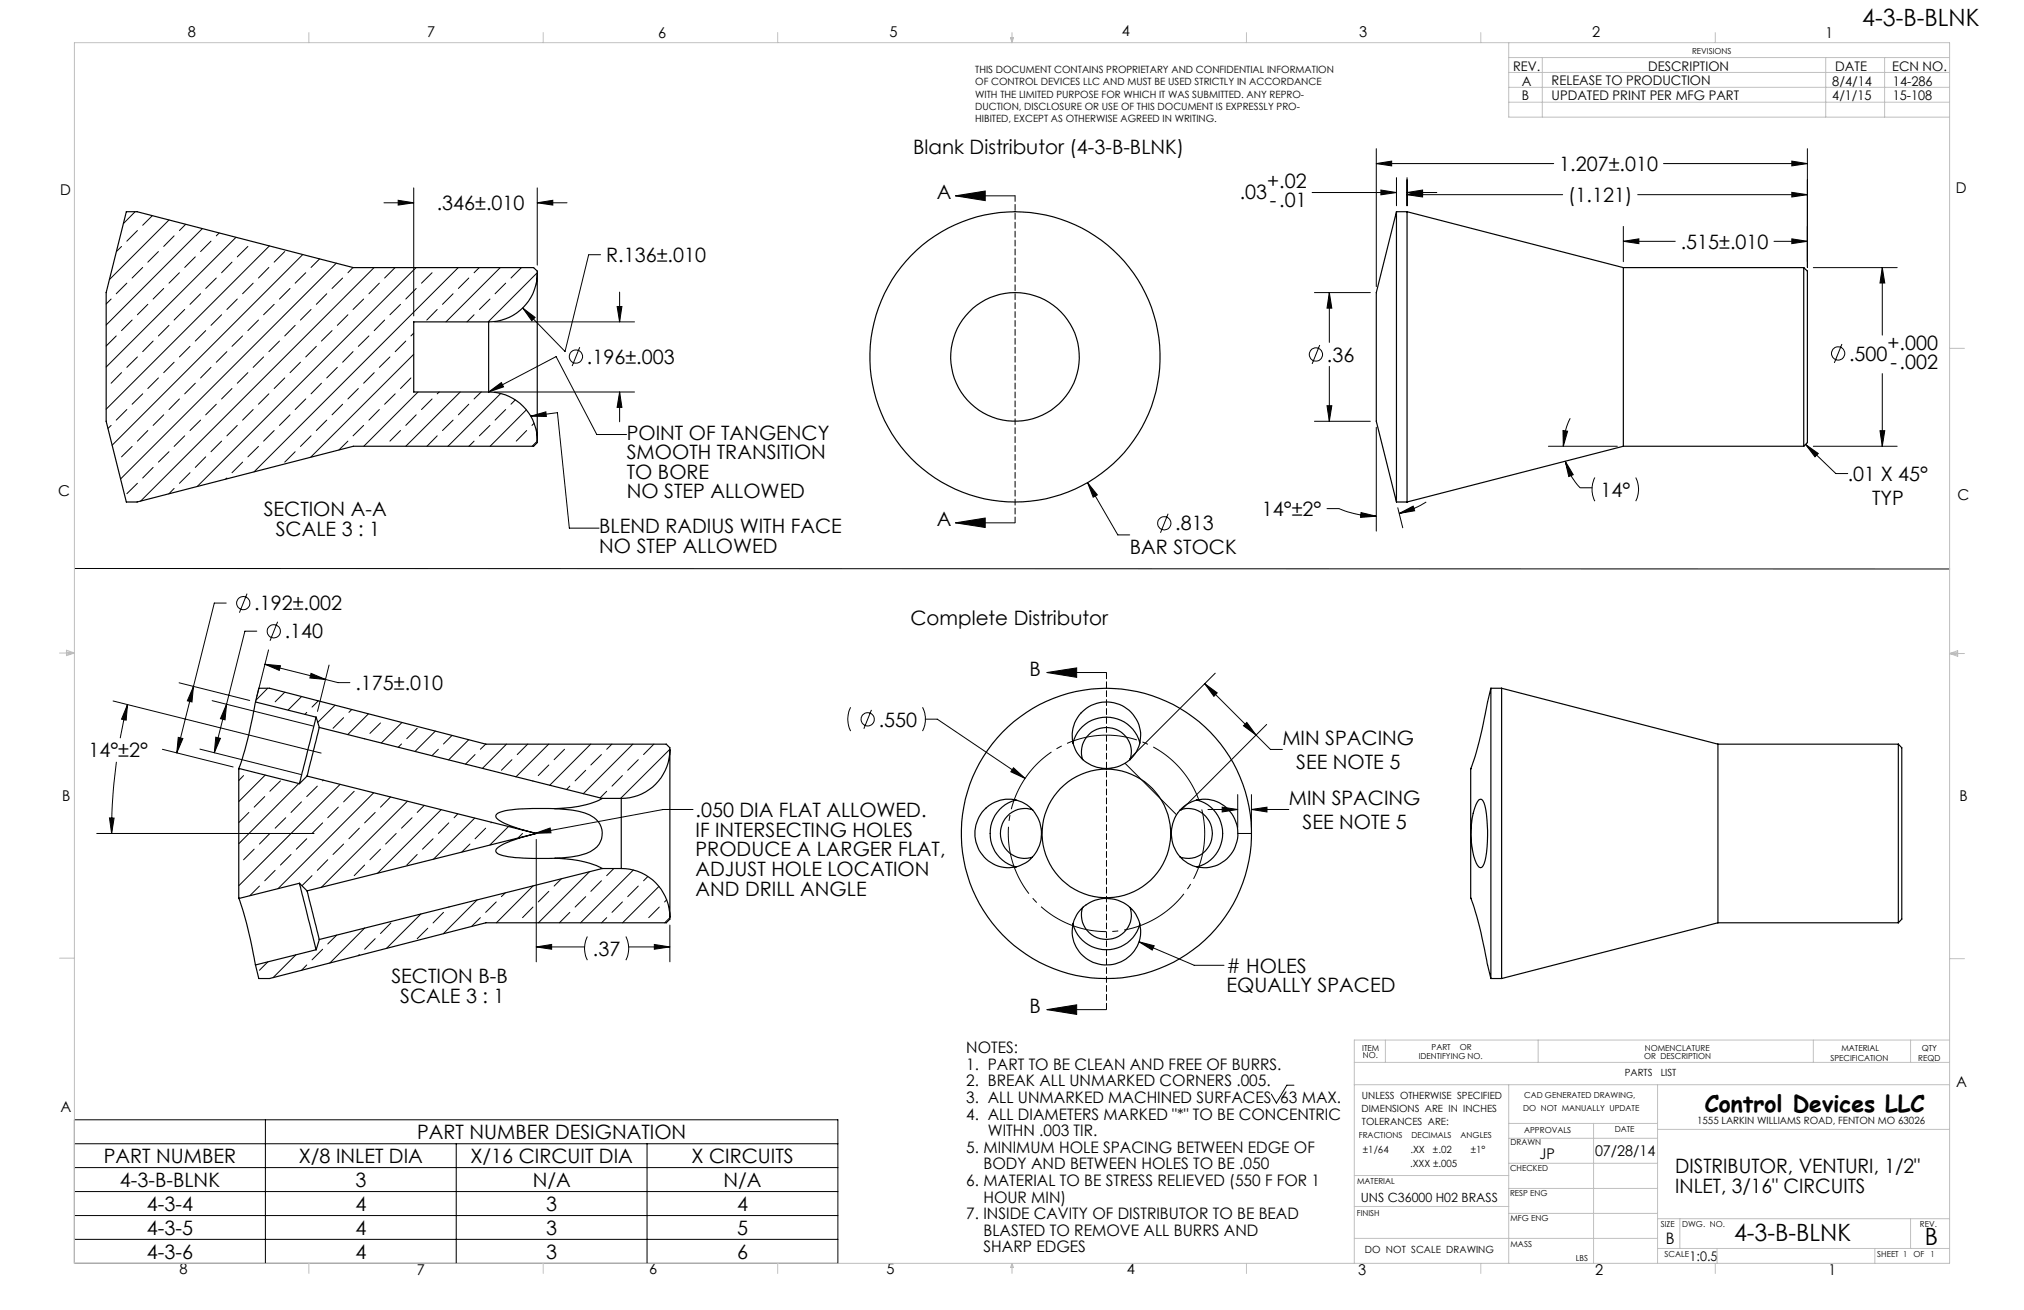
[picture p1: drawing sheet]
<svg xmlns="http://www.w3.org/2000/svg" width="432mm" height="279mm" viewBox="0 0 432 279" stroke-linecap="round" stroke-linejoin="round" font-family="sans-serif">
<g fill="none" stroke="#000" stroke-width=".21">
<path d="M293.6 34.9l3.3-.5v1zM293.6 31.7v29.4M293.6 34.9h37.9M297.9 37.9v6M300.2 37.9v6M354.9 34.9h30.7M382.3 34.4l3.3 .5-3.3 .5zM385.6 31.7v25.3M25.9 52.6l-1.1 1.1M28.8 45.2l-2.5 2.5M29.3 49.2l-2.2 2.2M30.4 57l-2.2 2.3"/>
<path d="M32.5 46l-2.1 2M33.8 53.7l-2.3 2.2M36.1 46.9l-12.8 12.8M37.1 50.3l-2.2 2.3M38.3 58.2l-2.2 2.2M39.6 47.8l-1.3 1.4M41.7 54.8l-2.3 2.2M43.2 48.8l-20.6 20.5M45 51.4l-2.2 2.3M46.1 59.3l-2.2 2.2M46.7 49.7l-.6 .6M49.5 55.9l-2.2 2.3"/>
<path d="M50.3 50.6l-27.7 27.7M52.9 52.6l-2.3 2.2M57.4 57l-2.3 2.3M57.5 52.5l-34.9 34.8M60.7 53.7l-2.2 2.2M64.6 54.3l-40.7 40.7M65.2 58.2l-2.2 2.2M68.2 55.2l-1.8 1.8M71.8 56.1l-46.1 46.1M73.1 59.3l-2.3 2.2M75.3 57l-1.1 1.2M79.8 57.1l-49.8 49.8"/>
<path d="M81.9 43.3h6.4M84.3 57.1l-2.2 2.2M84.9 42.7l3.4 .6-3.4 .4zM88.3 40.1v27.3M88.8 57.1l-46.7 46.7M92.2 58.2l-2.3 2.2M97.8 57.1l-43.6 43.5M100 59.3l-2.2 2.2M102.2 57.1l-1.1 1.1M106.7 57.1l-11.6 11.6M111.2 57.1l-2.2 2.2M114.6 58.2l-10.5 10.5"/>
<path d="M114.6 43.3l3.3-.6v1zM114.6 40.1v16.5M114.6 43.3h6.4M128.1 54.3h-2.5l-5.1 20.7-9-9.3M203.8 41.8l6.4-1.1v2.1zM203.8 41.8h12.7M279.9 41.1h18M294.6 40.5l3.3 .6-3.3 .5zM300.2 41.1l3.3-.6v1.1zM300.2 41.5l3.3-.5v1zM300.2 41.1h6.3M300.2 41.5h33.2"/>
<path d="M346.3 51.5l3.3-.6v1.1zM346.3 48.3v7.5M346.3 51.5h11.1M349.4 41.5h36.2M378.5 51.5h7.1M382.3 50.9l3.3 .6-3.3 .5zM382.3 41l3.3 .5-3.3 .5zM386.9 57.1h17.8M401.6 57.1l.5 3.3h-1zM401.6 57.1v14.4M23.7 63.8l-1.1 1M24.8 71.6l-2.2 2.2"/>
<path d="M25.9 79.5l-2.2 2.2M27.1 60.4l-2.3 2.3M28.2 68.3l-2.3 2.2M29.3 76.1l-2.2 2.3M31.5 64.9l-2.2 2.2M32.7 72.7l-2.3 2.3M34.9 61.5l-2.2 2.3M36.1 69.4l-2.3 2.2M37.1 77.3l-2.2 2.2M39.4 66l-2.3 2.3M40.5 73.9l-2.2 2.2M42.8 62.7l-2.3 2.2"/>
<path d="M43.9 70.5l-2.2 2.2M45 78.4l-2.2 2.2M47.3 67.1l-2.3 2.3M48.4 75l-2.3 2.3M50.6 63.8l-2.2 2.2M51.8 71.6l-2.3 2.3M52.9 79.5l-2.3 2.2M54 60.4l-2.2 2.3M55.1 68.3l-2.2 2.2M56.2 76.1l-2.2 2.3M58.5 64.9l-2.3 2.2M59.6 72.7l-2.2 2.3"/>
<path d="M61.9 61.5l-2.3 2.3M63 69.4l-2.3 2.2M64.1 77.3l-2.2 2.2M66.4 66l-2.3 2.3M67.5 73.9l-2.3 2.2M69.7 62.7l-2.2 2.2M70.8 70.5l-2.2 2.2M72 78.4l-2.3 2.2M74.2 67.1l-2.2 2.3M75.3 75l-2.2 2.3M77.6 63.8l-2.3 2.2M78.7 71.6l-2.3 2.3"/>
<path d="M79.8 79.5l-2.2 2.2M80.9 60.4l-2.2 2.3M82.1 68.3l-2.3 2.2M83.2 76.1l-2.3 2.3M85.4 64.9l-2.2 2.2M86.6 72.7l-2.3 2.3M88.3 75.6l-22 21.9M88.3 71l-.6 .6M88.8 61.5l-2.2 2.3M93.3 66l-2.2 2.3M96.7 62.7l-2.3 2.2M101.1 67.1l-1.5 1.6"/>
<path d="M104.5 63.8l-2.2 2.2M105.5 68.7h29.9M107.9 60.4l-2.3 2.3M111.5 65.7l2.7 2-.7 .7zM123.7 74l-1.6 4.1M131.7 65.4h1l-.5 3.3zM132.2 62.3v6.4M280.4 62.4h11.9M281.6 73.6l-1.7 4M283.6 62.4l.5 3.3h-1zM283.6 62.4v10.6M283.6 78.1v11.8"/>
<path d="M393 73.4l-1.7 4M401.6 79.7v15.5M23.7 90.7l-.7 .7M27.1 87.3l-2.3 2.3M28.2 95.2l-2.3 2.2M30.4 84l-2.2 2.2M31.5 91.8l-2.2 2.3M32.7 99.7l-2.3 2.3M33.8 80.6l-2.3 2.3M34.9 88.5l-2.2 2.2M36.1 96.3l-2.3 2.3M38.3 85.1l-2.2 2.2"/>
<path d="M39.4 93l-2.3 2.2M41.7 81.7l-2.3 2.3M42.8 89.6l-2.3 2.2M43.9 97.4l-2.2 2.3M46.1 86.2l-2.2 2.3M47.3 94.1l-2.3 2.2M49.5 82.9l-2.2 2.2M50.6 90.7l-2.2 2.3M51.8 98.6l-2.3 2.2M54 87.3l-2.2 2.3M55.1 95.2l-2.2 2.2M57.4 84l-2.3 2.2"/>
<path d="M58.5 91.8l-2.3 2.3M60.7 80.6l-2.2 2.3M61.9 88.5l-2.3 2.2M63 96.3l-2.3 2.3M65.2 85.1l-2.2 2.2M66.4 93l-2.3 2.2M68.6 81.7l-2.2 2.3M69.7 89.6l-2.2 2.2M73.1 86.2l-2.3 2.3M74.2 94.1l-1.9 1.9M76.4 82.9l-2.2 2.2M77.6 90.7l-2.3 2.3"/>
<path d="M80.9 87.3l-2.2 2.3M84.3 84l-2.2 2.2M85.4 91.8l-2.2 2.3M87.7 80.6l-2.3 2.3M88.8 88.5l-2.2 2.2M89.2 83.6l-11.6 11.6M92.2 85.1l-2.3 2.2M93.3 93l-2.2 2.2M93.7 83.6l-.4 .4M96.7 89.6l-2.3 2.2M98.2 83.6l-11.6 11.6M100 86.2l-2.2 2.3"/>
<path d="M101.1 94.1l-1.1 1.1M102.7 83.6l-1.6 1.5M104.2 83.6l2.8-2 .4 .9zM104.2 83.6l14.4-7.5 8.7 16.6h6.4M104.5 90.7l-2.2 2.3M105.5 83.6h29.9M106.8 83.9l-11.2 11.3M107.9 87.3l-2.3 2.3M109.9 85.3l-.9 .9M112.3 87.4l-7.7 7.8M112.4 91.8l-2.3 2.3M113.2 88.8l3.3-1 .1 1z"/>
<path d="M113.2 88.8l5.7-.8 2.6 24.6h6.3M113.9 90.3l-.4 .4M114.6 94.1l-1.1 1.1M132.2 83.6l.5 3.3h-1zM132.2 83.6v6.4M280.4 89.9h11.9M283.1 86.5h1l-.5 3.4zM293.6 91.1v22.2M330.3 95.2h14.8M333.4 91.8l1 .2-.9 3.2zM333.9 98.4l1.7 2.8-.9 .4zM333.9 98.4a12.1 12.1 0 0 0 3.2 5.6h2.6"/>
<path d="M335 89.2a13.2 13.2 0 0 0-1.5 6M385.2 94.8l2.7 1.9-.7 .7zM385.2 94.8l6.5 6.2h2.5M386.9 95.2h17.8M401.1 91.9h1l-.5 3.3zM29.3 103.1l-2.2 2.2M37.1 104.2l-1.1 1.1M40.5 100.8l-2.2 2.3M48.4 102l-.3 .2M203.8 111.5l6.4-1v2zM203.8 111.5h12.7M232 102.9l2.1 2.7-.9 .4z"/>
<path d="M232 102.9l6.5 11.2h2.5M249.2 109.6l-1.6 4M283.1 108.5a8.5 8.5 0 0 1 4.4 .7 20.1 20.1 0 0 0 6.1 .9M290.4 109.3l3.2 .8-3.3 .2zM298.2 108.3l1.1 4.3M298.5 109.5l3-1.6 .3 1zM304.3 107.1a20.2 20.2 0 0 1-5.8 2.4M340.3 101.8a5.6 5.6 0 0 0 0 5.1M349 101.8a5.6 5.6 0 0 1 0 5.1M15.9 121.2l400.1 .2M48.3 128.6h-2.6l-8 32M52.7 126.6l-1.6 4.1"/>
<path d="M54.8 134.6h-2.6l-3.9 15.6M57.3 138.6l-2.5 9.9M59.2 132.6l-1.6 4.1M24.1 149.5l44.4 11.1M27.2 150.3l-.3 3.3-1-.2zM27.2 150.3l-1.6 7.1M34.6 159.8l15.1 3.8M38 157.3l1 .2-1.3 3.1zM38.2 145.6l15.1 3.8M41.3 146.4l-.3 3.3-1-.2zM42.7 159.8l21.6 5.4M45.3 149.4l21.6 5.5"/>
<path d="M46 157.2l1 .3-1.3 3zM48.3 150.2l-.3 3.3-1-.2zM48.3 150.2l-2.6 10.3M56.5 141.7l3.3 .3-.2 1zM56.5 141.7l13 3.2M57.1 146.8l-2.5 2.5M60.7 147.6l-2 2.1M64.3 148.6l-2.8 2.8M65.4 151.9l-.3 .5M66.4 143.6l3.1 1.3-3.4-.3zM67.9 149.5l-1.3 1.3M69.5 144.9l2.6 .7h2.5"/>
<path d="M70.2 141.9l-2.5 9.8M71.5 150.4l-3.7 3.7M73.3 153.1l-2.3 2.2M75 151.3l-.6 .6M77.8 157.6h.1M78.6 152.3l-4.4 4.4M81.2 154.2l-2.3 2.2M85.7 158.7l-.8 .7M85.8 154.1l-4.4 4.4M89 155.3l-2.2 2.3M92.9 155.9l-4.4 4.4M93.5 159.8l-1.4 1.4"/>
<path d="M96.4 156.8l-1.8 1.9M100 157.8l-4.3 4.3M103.6 158.7l-1.1 1.1M108.1 158.7l-5.2 5.2M112.6 158.7l-2.3 2.2M117.1 158.7l-7 7M120.4 159.8l-2.2 2.2M126 158.7l-8.7 8.8M130.5 158.7l-1.1 1.1M135 158.7l-10.6 10.6M139.5 158.7l-2.2 2.2M142.9 159.8l-10.5 10.5"/>
<path d="M181.5 150.8a5.7 5.7 0 0 0 0 5.1M185.9 151.4l-1.6 4M196.8 150.8a5.7 5.7 0 0 1 0 5.1M197.4 153.4h2.6l18.7 12.6M223.3 143.4l6.4-.9v2zM223.3 143.4h12.7M257 145.8l2.7 2-.7 .7zM257 145.8l11 11M259.3 143.6l-18.4 18.3M265.3 154.8l.7-.7 2 2.7zM268 156.8l3 3h2.6M270.2 154.5l-18.3 18.4"/>
<path d="M20.6 177.8h46.4M23.4 174.4l.9 .1-.5 3.3zM24.8 162.5a110.6 110.6 0 0 0-1 15.3M52 165.4l-1.1 1.1M53.1 173.3l-2.2 2.1M56.5 169.9l-2.3 2.3M56.6 165.3l-5.7 5.7M57.6 177.8l-2.2 2.2M59.8 166.5l-2.2 2.3M61 174.4l-2.3 2.2M63.7 167.1l-12.8 12.9M64.3 171l-2.2 2.3"/>
<path d="M65.4 178.9l-2.2 2.2M67.7 167.7l-2.3 2.2M68.8 175.5l-2.2 2.3M69 166.4l-.2 .1M72.2 172.2l-2.3 2.2M72.6 167.3l-21.7 21.6M75.6 168.8l-2.3 2.2M76.7 176.6l-2.3 2.3M79.7 169.1l-20.4 20.4M80 173.3l-2.2 2.2M83.3 170l-2.1 2.2M84.5 177.8l-2.2 2.2"/>
<path d="M86.9 170.9l-18.4 18.4M87.9 174.4l-2.2 2.2M90.5 171.8l-1.5 1.5M92.4 178.9l-2.3 2.2M94.1 172.7l-13.6 13.6M95.7 175.5l-2.2 2.3M97.7 173.6l-.8 .8M101.3 174.5l-8.8 8.7M101.4 160.9l-2.1 2.1M103.6 176.6l-2.2 2.3M104.9 175.4l-.2 .1M108.5 176.3l-4 3.9"/>
<path d="M109.2 162l-2.2 2.3M111.5 177.8l-1 1M113.7 166.5v.1M114.2 177.7l3.2-1.1 .1 1zM114.4 179v26.1M117.1 163.2l-2.3 2.2M121.6 167.7l-.7 .7M125 164.3l-2.3 2.2M128.3 160.9l-2.3 2.3M129.4 168.8l-1.4 1.4M132.8 165.4l-2.2 2.3M136.2 162l-2.3 2.3"/>
<path d="M147.8 172.6h-6.3l-27.3 5.1M216.2 163.8l2.5 2.2-3-1.4zM240 162.8l11 11M257.7 172.6h6.4M260.7 172.2l3.4 .4-3.4 .6zM264.1 177.8h2.9M264.1 169.5v7M267 172.6l3.3-.4v1zM267 172.6h8M267 169.5v7M54.2 181.1l-2.2 2.3M55.4 189l-2.1 2"/>
<path d="M58.7 185.6l-2.2 2.3M62.1 182.2l-2.3 2.3M66.6 186.8l-2.2 2.1M69.9 183.4l-2.2 2.2M71.9 199.4l-2 1.9M73.3 180l-2.3 2.2M77.8 184.5l-2.2 2.3M77.8 197.9l-7.5 7.5M81.2 181.1l-2.3 2.3M83.4 196.9l-2.2 2.2M89 182.2l-2.2 2.3M89.8 194.9l-7.4 7.4"/>
<path d="M91.3 198l-2.3 2.2M94.6 194.6l-2.2 2.3M95.8 193.4l-.1 .1M100.3 180l-1.8 1.8M101.8 191.9l-7.2 7.2M102.5 195.7l-1.9 1.9M105.9 192.4l-2.3 2.2M107.8 190.4l-.8 .8M113.7 193.5l-2.2 2.2M113.8 188.9l-7.9 7.9M117.1 190.1l-2.3 2.3M119.8 187.4l-1.6 1.6"/>
<path d="M121.6 194.6l-2.3 2.2M125 191.2l-2.3 2.3M125.3 199.7l-.1 .4a5.5 5.5 0 0 0 .1 4.7M125.8 185.9l-10.9 10.9M128.3 187.9l-2.3 2.2M129.4 195.7l-1.1 1.1M131 185.2l-1.6 1.6M132.8 192.4l-2.2 2.2M133.5 199.7l.2 .4a5.5 5.5 0 0 1-.2 4.7M135.1 185.6l-11.2 11.2M136.2 189l-2.3 2.2M138.2 186.9l-.9 1"/>
<path d="M140.6 189.1l-7.8 7.7M140.7 193.5l-2.3 2.2M142.2 191.9l-.4 .5M142.9 195.7l-1.1 1.1M142.9 197.3v7.8M57.1 205.1l-1.7 1.8M63.1 203.7l-4.9 4.8M65.4 205.8l-1.1 1.2M68.8 202.5l-2.2 2.2M76.7 203.6l-.3 .2M80 200.2l-2.2 2.3M114.4 202l3.3-.6v1.1z"/>
<path d="M114.4 202h10.3M134.1 202h8.8M139.6 201.4l3.3 .6-3.3 .5zM223.3 215.3l6.4-1v2.1zM223.3 215.3h12.7M243 200.9l3.2 .8-.4 .9zM243 200.9l11.8 5h6.3M15.9 238.8h162.9v30.7h-162.9zM56.6 238.8v30.7M276 231.5h-1.5l-2.2 3.8-1.1-1.9M15.9 243.9h162.9M15.9 249h162.9"/>
<path d="M15.9 254.1h162.9M15.9 259.3h162.9M97.3 243.9v25.6M138 243.9v25.6M15.9 264.3h162.9"/>
<circle cx="122.9" cy="76" r="1.42"/>
<circle cx="280.7" cy="75.6" r="1.41"/>
<circle cx="392.1" cy="75.4" r="1.42"/>
<circle cx="248.4" cy="111.6" r="1.42"/>
<circle cx="51.9" cy="128.6" r="1.41"/>
<circle cx="58.4" cy="134.6" r="1.42"/>
<circle cx="185.1" cy="153.4" r="1.41"/>
</g>
<path d="M256.1 171.6a21 21 0 0 0-35.1-8.5 21 21 0 0 0 9.5 34.9 21 21 0 0 0 25.9-25.1l-.3-1.3" fill="none" stroke="#000" stroke-width=".21" stroke-dasharray="15.2 1.3 1.3 1.3" stroke-dashoffset="-1.1" stroke-linecap="butt"/>
<path d="M216.6 41.7v69.8" fill="none" stroke="#000" stroke-width=".21" stroke-dasharray="1.3 .6" stroke-dashoffset=".1"/>
<path d="M236.1 143.4v71.9" fill="none" stroke="#000" stroke-width=".21" stroke-dasharray="1.3 .6" stroke-dashoffset="-.1"/>
<g fill="none" stroke="#c0c0c0" stroke-width=".21">
<path d="M15.9 9.1h400v260.4h-400zM65.9 6.9v2.2M115.9 6.9v2.2M165.9 6.9v2.2M215.6 8h.6l-.3 1.1zM215.7 8l.2 1.1M215.9 6.9v2.2M216 8l-.1 1.1M265.9 6.9v2.2M315.9 6.9v2.2M321.9 9.1v15.9h94M321.9 15.5h94"/>
<path d="M321.9 18.6h94M321.9 12.3h94M329 12.3v12.7M365.9 6.9v2.2M389.5 12.3v12.7M402.1 12.3v12.7M321.9 21.8h94M415.9 74.3h3.2M12.7 139.3h3.2M14.2 139.1l1.7 .2M14.2 138.7l1.7 .6-1.7 .5zM15.9 139.3l-1.7 .3"/>
<path d="M415.9 139.4h3.2M415.9 139.4l1.8-.6v1.2zM415.9 139.4l1.8 .3M417.7 139.2l-1.8 .2M12.7 204.4h3.2M415.9 204.5h3.2M288.9 231.4h127M288.9 226.6h127M295.6 221.8v4.8M321.9 231.4v38.1M321.9 239.6h31.7M328.2 221.8v4.8"/>
<path d="M340 239.6v29.9M353.6 231.4v38.1M386.9 221.8v4.8M407.6 221.8v4.8M415.9 221.8h-127v47.7M288.9 257.3h33M288.9 250.7h33M321.9 258.8h31.7M321.9 253.5h31.7M321.9 248.1h31.7M321.9 242.8h31.7M353.6 259.9h62.3"/>
<path d="M353.6 240.9h62.3M358.4 259.9v6.4M407.6 259.9v6.4M65.9 269.5v2.1M115.9 269.5v2.1M165.9 269.5v2.1M215.9 269.5v2.1M215.9 269.5l.3 .8h-.6zM265.9 269.5v2.1M288.9 264.1h64.7M315.9 269.5v2.1M353.6 266.3h62.3"/>
<path d="M365.9 269.5v2.1M366.3 266.3v3.2M400 266.3v3.2"/>
</g>
<g fill="#000">
<path d="M203.8 41.8l6.4-1.1v2.1zM203.8 111.5l6.4-1v2zM223.3 143.4l6.4-.9v2zM223.3 215.3l6.4-1v2.1z"/>
<path d="M232 102.9l1.2 3.1 .9-.4zM283.6 62.4l.5 3.3h-1zM283.1 86.5h1l-.5 3.4zM290.4 109.3l3.2 .8-3.3 .2zM298.5 109.5l3-1.6 .3 1zM346.3 51.5l3.3-.6v1.1zM382.3 50.9l3.3 .6-3.3 .5zM401.6 57.1l.5 3.3h-1zM401.1 91.9h1l-.5 3.3zM293.6 34.9l3.3-.5v1zM382.3 34.4l3.3 .5-3.3 .5zM333.4 91.8l1 .2-.9 3.2zM333.9 98.4l1.7 2.8-.9 .4zM294.6 40.5l3.3 .6-3.3 .5zM300.2 41.1l3.3-.6v1.1zM385.2 94.8l2.7 1.9-.7 .7zM382.3 41l3.3 .5-3.3 .5zM300.2 41.5l3.3-.5v1zM84.9 42.7l3.4 .6-3.4 .4zM114.6 43.3l3.3-.6v1zM131.7 65.4h1l-.5 3.3zM132.2 83.6l.5 3.3h-1zM114.4 202l3.3-.6v1.1zM139.6 201.4l3.3 .6-3.3 .5zM27.2 150.3l-.3 3.3-1-.2zM23.4 174.4l.9 .1-.5 3.3zM41.3 146.4l-.3 3.3-1-.2zM38 157.3l1 .2-1.3 3.1zM48.3 150.2l-.3 3.3-1-.2zM46 157.2l1 .3-1.3 3zM56.5 141.7l3.3 .3-.2 1zM66.4 143.6l3.1 1.3-3.4-.3z"/>
<path d="M265.3 154.8l.7-.7 2 2.7zM257 145.8l2.7 2-.7 .7zM267 172.6l3.3-.4v1zM260.7 172.2l3.4 .4-3.4 .6zM216.2 163.8l-.5 .8 3 1.4z"/>
<path d="M243 200.9l3.2 .8-.4 .9zM111.5 65.7l2.7 2-.7 .7zM104.2 83.6l2.8-2 .4 .9zM113.2 88.8l3.3-1 .1 1zM114.2 177.7l3.2-1.1 .1 1z"/>
</g>
<g fill="none" stroke="#000" stroke-width=".25">
<path d="M114.6 58.3a10.4 10.4 0 0 1-10.4 10.4M114.6 58.3v35.6M114.6 58.3v-.5l-.8-.7h-38.4l-46.2-11.9h-2.2l-4.4 17.2v27.5l4.4 17.2h2.2l46.2-11.9h38.4l.8-.8v-.5M297.9 45.2v61.9M297.9 45.2l-4.3 17.2v27.5l4.3 17.2M297.9 45.2h2.3M300.2 45.2v61.9M300.2 45.2l46.1 11.9M346.3 57.1v38.1M346.3 57.1h38.5M384.8 57.1l.8 .7v36.6l-.8 .8M384.8 57.1v38.1"/>
<path d="M104.2 68.7v14.9M104.2 68.7h-15.9v14.9h15.9M104.2 83.6a10.4 10.4 0 0 1 10.4 10.3M346.3 95.2l-46.1 11.9M346.3 95.2h38.5M297.9 107.1h2.3M54.5 149.7a88.9 88.9 0 0 1-3.5 14.2M54.5 149.7l.7-2.9h2.3l46.1 11.9h38.5l.8 .8v.4M54.5 149.7l13 3.3M67.5 153l-3.6 14.1M67.5 153l.6 2.2M68.1 155.2l-2.6 10.3"/>
<path d="M68.1 155.2l60.4 15.1M142.9 159.9a10.4 10.4 0 0 1-10.4 10.4M142.9 159.9v35.7M230.6 152.1a7.3 7.3 0 0 1 9.5-1.1 7.3 7.3 0 0 1 2.4 9.3 7.4 7.4 0 0 1-7.8 3.5 7.4 7.4 0 0 1-5.9-6.1 7 7 0 0 1 1.8-5.6zM243.2 158.5a7.4 7.4 0 0 0-7.2-5.5 7.4 7.4 0 0 0-7.1 5.5M318.1 146.8v61.9M318.1 146.8l-.7 2.9a86.9 86.9 0 0 1-3.6 14.2v27.8M318.1 146.8h2.3M320.4 146.8v61.9M320.4 146.8l46.1 11.9M366.5 158.7v38.1M366.5 158.7h38.5"/>
<path d="M405 158.7l.7 .8v36.5l-.7 .8M405 158.7v38.1M51 163.9v27.7M51 163.9l12.9 3.2M65.5 165.5l48.9 12.3M65.5 165.5l-1.6 1.6M114.4 177.8l-2.1 .5a16.1 16.1 0 0 0-6.4 2.8 .74 .74 0 0 0 .6 1.1 27.8 27.8 0 0 0 9.4 .9h2.5M114.4 177.8l-48.9 12.2M118.4 172.5h1a14.1 14.1 0 0 1 7.3 1.9 4.2 4.2 0 0 1-.8 7.2 17.6 17.6 0 0 1-7.5 1.5M118.4 172.5l-3.6-.1a22.3 22.3 0 0 0-8.6 1.1l-.2 .1a.76 .76 0 0 0 .4 1.3 25.3 25.3 0 0 0 8 2.9M128.5 170.3a14.8 14.8 0 0 1-6.7 1.9l-3.4 .3M128.5 170.3h4"/>
<path d="M132.5 170.3v14.9M210 172.7a7.1 7.1 0 0 1 8.8-1.2 7.1 7.1 0 0 1 3.1 8.2 7.1 7.1 0 0 1-8.4 5.2 7.1 7.1 0 0 1-5.4-8.3l.8-2.4zM216.8 170.6a7.4 7.4 0 0 0-5.6 7.2 7.4 7.4 0 0 0 5.6 7.1M220.3 172.7a5.3 5.3 0 0 0-6.9 5 5.3 5.3 0 0 0 6.9 5.1M231 162a5.3 5.3 0 0 1 5.1-6.8 5.3 5.3 0 0 1 5 6.9M251.8 172.7a5.3 5.3 0 0 1 6.9 5.1 5.3 5.3 0 0 1-7 5M252.3 172.3a7.2 7.2 0 0 1 10.1 .7 7.2 7.2 0 0 1-.6 10.2 7.1 7.1 0 0 1-9 .5 7.1 7.1 0 0 1-2.4-8.7l.8-1.5zM255.3 170.6a7.4 7.4 0 0 1 5.5 7.1 7.4 7.4 0 0 1-5.5 7.2M315.5 170.6l.3-.1a1.34 1.34 0 0 1 1 1.3 29.5 29.5 0 0 1-.2 12.4l-.5 .8-.3 .1a4.4 4.4 0 0 1-1.6-3.6 17.5 17.5 0 0 1 1-10.5zM51 191.6a91.3 91.3 0 0 1 3.5 14.2M63.9 188.4l3.6 14.2M63.9 188.4l-12.9 3.2"/>
<path d="M63.9 188.4l1.6 1.6M65.5 190l2.6 10.4M118.4 183.1a20.3 20.3 0 0 1 10.1 2.1M128.5 185.2h4M128.5 185.2l-60.4 15.2M132.5 185.2a10.4 10.4 0 0 1 10.4 10.4M142.9 195.6v.4l-.8 .8h-38.5l-46.1 11.9h-2.3l-.7-2.9M230.8 193.7a7.3 7.3 0 0 1 9.3-.9 7.3 7.3 0 0 1 2.5 9 7.3 7.3 0 0 1-9.3 3.5 7.3 7.3 0 0 1-4.1-9.1 6.5 6.5 0 0 1 1.6-2.5zM231 193.5a5.3 5.3 0 0 0 5 6.9 5.3 5.3 0 0 0 5.1-6.9M243.2 197a7.4 7.4 0 0 1-7.2 5.6 7.4 7.4 0 0 1-7.1-5.6M313.8 191.6a85.7 85.7 0 0 1 3.6 14.2l.7 2.9M366.5 196.8l-46.1 11.9"/>
<path d="M366.5 196.8h38.5M67.5 202.6l-13 3.2M68.1 200.4l-.6 2.2M318.1 208.7h2.3"/>
<circle cx="216.5" cy="76.1" r="13.7"/>
<circle cx="216.5" cy="76.1" r="31"/>
<circle cx="236" cy="177.8" r="13.7"/>
<circle cx="236.1" cy="177.8" r="31"/>
</g>
<g font-size="5.1">
<text x="397.3" y="5.6">4-3-B-BLNK</text>
<text x="369.9" y="264.7">4-3-B-BLNK</text>
<text x="410.6" y="265.5">B</text>
</g>
<text font-size="4.9" x="363.7" y="237.1">Control Devices LLC</text>
<g font-size="4.2">
<text x="194.8" y="32.9">Blank Distributor (4-3-B-BLNK)</text>
<text x="270.3" y="40.1">+.02</text>
<text x="332.7" y="36.5">1.207±.010</text>
<text x="93.2" y="44.8">.346±.010</text>
<text x="199.9" y="42.5">A</text>
<text x="264.5" y="42.4">.03</text>
<text x="270.9" y="44.2">-.01</text>
<text x="334.6" y="43.1">(1.121)</text>
<text x="358.6" y="53">.515±.010</text>
<text x="129.3" y="55.9">R.136±.010</text>
<text x="125.2" y="77.6">.196±.003</text>
<text x="283.1" y="77.1">.36</text>
<text x="394.5" y="76.9">.500</text>
<text x="402.7" y="74.6">+.000</text>
<text x="403.3" y="78.7">-.002</text>
<text x="133.7" y="93.8">POINT OF TANGENCY</text>
<text x="133.7" y="98">SMOOTH TRANSITION</text>
<text x="133.7" y="102.1">TO BORE</text>
<text x="133.7" y="106.3">NO STEP ALLOWED</text>
<text x="341.4" y="106">14°</text>
<text x="394.2" y="102.6">.01 X 45°</text>
<text x="399.4" y="107.6">TYP</text>
<text x="56.3" y="110.2">SECTION A-A</text>
<text x="127.8" y="113.8">BLEND RADIUS WITH FACE</text>
<text x="199.9" y="112.2">A</text>
<text x="250.7" y="113.1">.813</text>
<text x="269.2" y="110.1">14°±2°</text>
<text x="58.8" y="114.3">SCALE 3 : 1</text>
<text x="127.8" y="117.9">NO STEP ALLOWED</text>
<text x="241" y="118.2">BAR STOCK</text>
<text x="54.2" y="130.2">.192±.002</text>
<text x="60.8" y="136.2">.140</text>
<text x="194.2" y="133.4">Complete Distributor</text>
<text x="75.8" y="147.2">.175±.010</text>
<text x="219.6" y="144.2">B</text>
<text x="187.5" y="155">.550</text>
<text x="18.8" y="161.5">14°±2°</text>
<text x="273.6" y="158.9">MIN SPACING</text>
<text x="276.5" y="163.9">SEE NOTE 5</text>
<text x="275" y="171.7">MIN SPACING</text>
<text x="148.4" y="174.3">.050 DIA FLAT ALLOWED.</text>
<text x="148.4" y="178.5">IF INTERSECTING HOLES</text>
<text x="277.9" y="176.8">SEE NOTE 5</text>
<text x="148.4" y="182.7">PRODUCE A LARGER FLAT,</text>
<text x="148.4" y="186.8">ADJUST HOLE LOCATION</text>
<text x="148.4" y="191">AND DRILL ANGLE</text>
<text x="126.5" y="203.9">.37</text>
<text x="83.5" y="209.7">SECTION B-B</text>
<text x="261.7" y="207.5"># HOLES</text>
<text x="85.4" y="213.9">SCALE 3 : 1</text>
<text x="261.7" y="211.7">EQUALLY SPACED</text>
<text x="219.6" y="216">B</text>
<text x="89" y="242.9">PART NUMBER DESIGNATION</text>
<text x="22.1" y="248">PART NUMBER</text>
<text x="63.7" y="248">X/8 INLET DIA</text>
<text x="100.4" y="248">X/16 CIRCUIT DIA</text>
<text x="147.5" y="248">X CIRCUITS</text>
<text x="357.4" y="250.2">DISTRIBUTOR, VENTURI, 1/2&quot;</text>
<text x="25.6" y="253.1">4-3-B-BLNK</text>
<text x="75.8" y="253.1">3</text>
<text x="113.7" y="253.1">N/A</text>
<text x="154.4" y="253.1">N/A</text>
<text x="357.4" y="254.4">INLET, 3/16&quot; CIRCUITS</text>
<text x="31.3" y="258.2">4-3-4</text>
<text x="31.3" y="263.3">4-3-5</text>
<text x="75.8" y="258.2">4</text>
<text x="75.8" y="263.3">4</text>
<text x="116.5" y="258.2">3</text>
<text x="116.5" y="263.3">3</text>
<text x="157.2" y="258.2">4</text>
<text x="157.2" y="263.3">5</text>
<text x="31.3" y="268.4">4-3-6</text>
<text x="75.8" y="268.4">4</text>
<text x="116.5" y="268.4">3</text>
<text x="157.2" y="268.4">6</text>
</g>
<g font-size="3.4">
<text x="206.1" y="224.6">NOTES:</text>
<text x="206.1" y="228.2">1. PART TO BE CLEAN AND FREE OF BURRS.</text>
<text x="206.1" y="231.7">2. BREAK ALL UNMARKED CORNERS .005.</text>
<text x="206.1" y="235.2">3. ALL UNMARKED MACHINED SURFACES 63 MAX.</text>
<text x="206.1" y="238.8">4. ALL DIAMETERS MARKED &quot;*&quot; TO BE CONCENTRIC</text>
<text x="206.1" y="245.9">5. MINIMUM HOLE SPACING BETWEEN EDGE OF</text>
<text x="210.7" y="242.3">WITHN .003 TIR.</text>
<text x="209.8" y="249.4">BODY AND BETWEEN HOLES TO BE .050</text>
<text x="206.1" y="252.9">6. MATERIAL TO BE STRESS RELIEVED (550 F FOR 1</text>
<text x="209.8" y="256.5">HOUR MIN)</text>
<text x="206.1" y="260">7. INSIDE CAVITY OF DISTRIBUTOR TO BE BEAD</text>
<text x="209.8" y="263.6">BLASTED TO REMOVE ALL BURRS AND</text>
<text x="209.8" y="267.1">SHARP EDGES</text>
<text x="355.4" y="265.2">B</text>
</g>
<g font-size="3.2">
<text x="40" y="7.9">8</text>
<text x="91.1" y="7.9">7</text>
<text x="140.4" y="8.1">6</text>
<text x="189.8" y="7.9">5</text>
<text x="239.3" y="7.6">4</text>
<text x="289.9" y="7.9">3</text>
<text x="339.7" y="7.9">2</text>
<text x="389.5" y="8.1">1</text>
<text x="12.8" y="41.6">D</text>
<text x="417.3" y="41.1">D</text>
<text x="12.4" y="105.7">C</text>
<text x="417.6" y="106.5">C</text>
<text x="13.3" y="170.9">B</text>
<text x="418.1" y="170.8">B</text>
<text x="417.3" y="231.9">A</text>
<text x="12.9" y="237.2">A</text>
<text x="38.3" y="271.8">8</text>
<text x="88.9" y="272">7</text>
<text x="138.5" y="271.8">6</text>
<text x="189.1" y="271.8">5</text>
<text x="240.4" y="271.8">4</text>
<text x="289.7" y="272">3</text>
<text x="340.3" y="272">2</text>
<text x="390.1" y="272">1</text>
</g>
<g font-size="3.1">
<text x="328.5" y="247.1">JP</text>
<text x="340.3" y="246.5">07/28/14</text>
</g>
<g font-size="2.8">
<text x="322.8" y="15.1">REV.</text>
<text x="351.6" y="15.2">DESCRIPTION</text>
<text x="391.5" y="15.2">DATE</text>
<text x="403.7" y="15.2">ECN NO.</text>
<text x="324.7" y="18.3">A</text>
<text x="324.7" y="21.3">B</text>
<text x="331" y="18.2">RELEASE TO PRODUCTION</text>
<text x="331" y="21.3">UPDATED PRINT PER MFG PART</text>
<text x="390.9" y="18.4">8/4/14</text>
<text x="390.9" y="21.3">4/1/15</text>
<text x="403.8" y="18.4">14-286</text>
<text x="403.8" y="21.3">15-108</text>
<text x="360.5" y="269">1:0.5</text>
</g>
<text font-size="2.7" x="290.3" y="256.3">UNS C36000 H02 BRASS</text>
<g font-size="2.1">
<text x="208.1" y="15.6">THIS DOCUMENT CONTAINS PROPRIETARY AND CONFIDENTIAL INFORMATION</text>
<text x="208.1" y="18.2">OF CONTROL DEVICES LLC AND MUST BE USED STRICTLY IN ACCORDANCE</text>
<text x="208.1" y="20.8">WITH THE LIMITED PURPOSE FOR WHICH IT WAS SUBMITTED. ANY REPRO-</text>
<text x="208.1" y="23.4">DUCTION, DISCLOSURE OR USE OF THIS DOCUMENT IS EXPRESSLY PRO-</text>
<text x="208.1" y="26">HIBITED, EXCEPT AS OTHERWISE AGREED IN WRITING.</text>
<text x="346.6" y="229.4">PARTS</text>
<text x="354.3" y="229.4">LIST</text>
<text x="290.5" y="237.1">DIMENSIONS ARE IN INCHES</text>
<text x="290.6" y="234.5">UNLESS OTHERWISE SPECIFIED</text>
<text x="290.6" y="239.9">TOLERANCES ARE:</text>
<text x="362.1" y="239.8">1555 LARKIN WILLIAMS ROAD, FENTON MO 63026</text>
<text x="290.8" y="245.8">±1/64</text>
<text x="300.9" y="245.8">.XX</text>
<text x="305.7" y="245.8">±.02</text>
<text x="313.8" y="245.8">±1°</text>
<text x="300.8" y="248.9">.XXX ±.005</text>
<text x="291.2" y="267.1">DO NOT SCALE DRAWING</text>
</g>
<g font-size="1.8">
<text x="361" y="11.5">REVISIONS</text>
<text x="290.6" y="224.1">ITEM</text>
<text x="290.8" y="225.7">NO.</text>
<text x="302.7" y="225.9">IDENTIFYING NO.</text>
<text x="305.4" y="223.9">PART</text>
<text x="311.4" y="223.9">OR</text>
<text x="350.8" y="226">OR DESCRIPTION</text>
<text x="350.9" y="224.1">NOMENCLATURE</text>
<text x="390.5" y="226.3">SPECIFICATION</text>
<text x="392.9" y="224.2">MATERIAL</text>
<text x="409.2" y="226.2">REQD</text>
<text x="410" y="224.1">QTY</text>
<text x="325" y="236.9">DO NOT MANUALLY UPDATE</text>
<text x="325.2" y="234.1">CAD GENERATED DRAWING,</text>
<text x="289.9" y="242.7">FRACTIONS</text>
<text x="301.2" y="242.7">DECIMALS</text>
<text x="311.6" y="242.7">ANGLES</text>
<text x="322.2" y="244.3">DRAWN</text>
<text x="325.2" y="241.6">APPROVALS</text>
<text x="344.5" y="241.4">DATE</text>
<text x="322.1" y="249.8">CHECKED</text>
<text x="289.5" y="252.6">MATERIAL</text>
<text x="322.1" y="255.1">RESP ENG</text>
<text x="289.5" y="259.3">FINISH</text>
<text x="322.2" y="260.5">MFG ENG</text>
<text x="354.3" y="261.8">SIZE</text>
<text x="358.9" y="261.7">DWG. NO.</text>
<text x="409.6" y="261.8">REV.</text>
<text x="322.2" y="266">MASS</text>
<text x="336.2" y="269">LBS</text>
<text x="355.1" y="268.2">SCALE</text>
<text x="400.5" y="268.1">SHEET 1</text>
<text x="408.2" y="268.1">OF</text>
<text x="411.8" y="268.1">1</text>
</g>
</svg>
